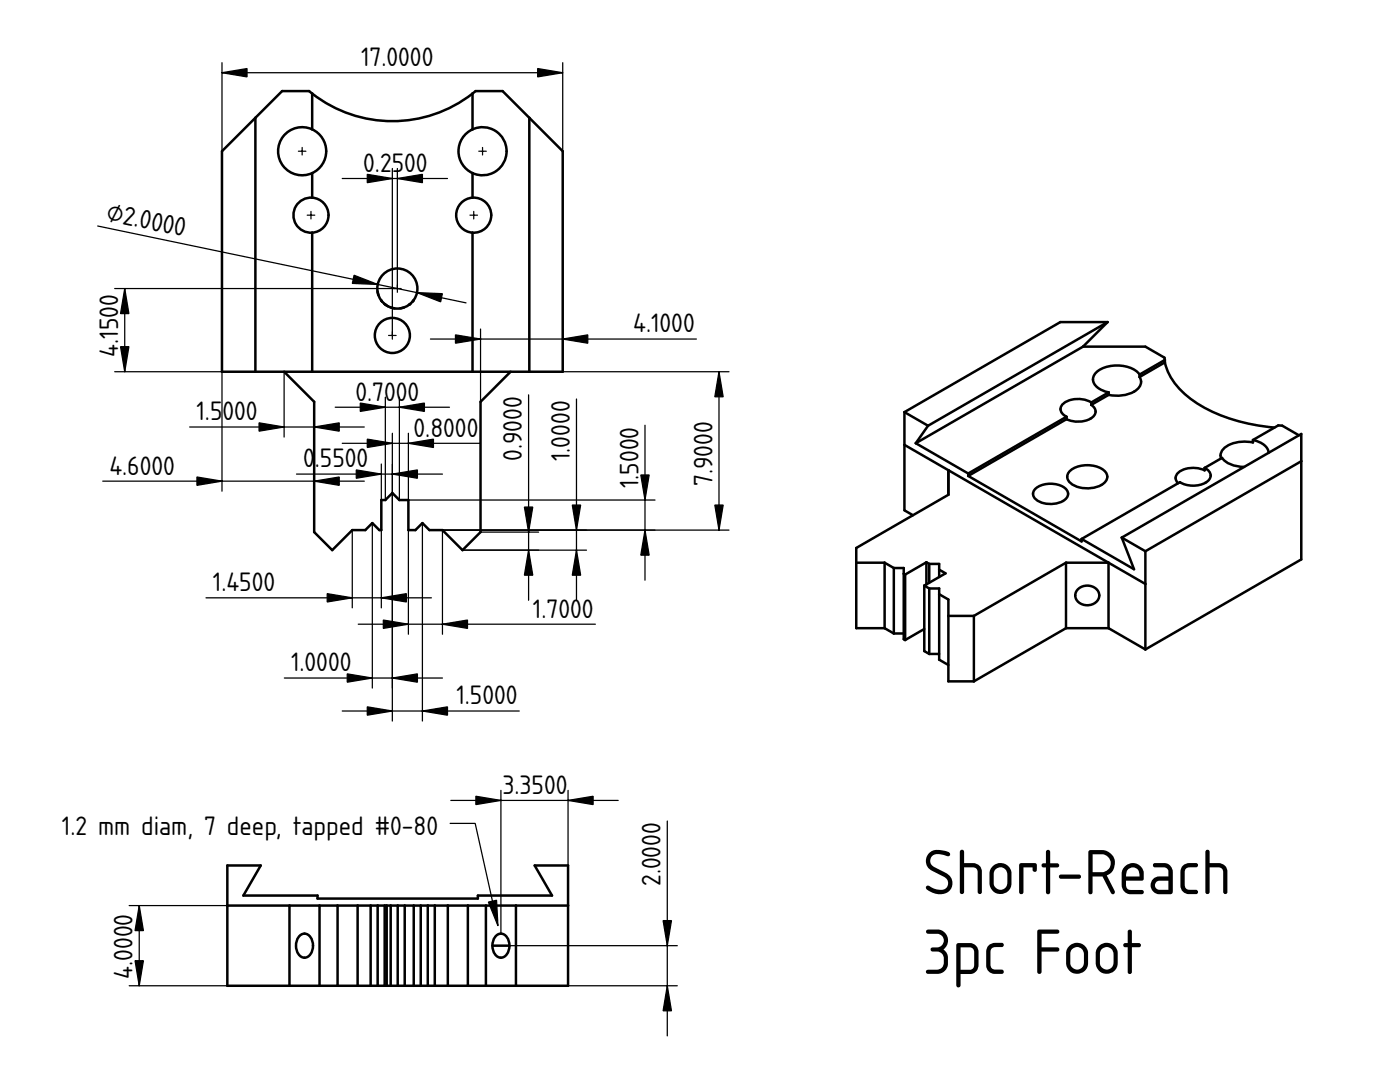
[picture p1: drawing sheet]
<svg xmlns="http://www.w3.org/2000/svg" width="279mm" height="216mm" viewBox="0 0 279 216" stroke-linecap="round" stroke-linejoin="round" font-family="sans-serif">
<path d="M78.3 64h.1" fill="none" stroke="#000" stroke-width=".2"/>
<path d="M62.3 18.7a26 26 0 0 0 32 0v7.1a4.8 4.8 0 0 0-2.8 4.4 4.8 4.8 0 0 0 2.8 4.3v4.9a3.5 3.5 0 0 0-3.3 3.5 3.5 3.5 0 0 0 3.3 3.5v27.8h-32v-27.8a3.5 3.5 0 0 0 3.3-3.5 3.5 3.5 0 0 0-3.3-3.5v-4.9a4.8 4.8 0 0 0 2.8-4.3 4.8 4.8 0 0 0-2.8-4.4z" fill-rule="evenodd" fill="#fff"/>
<path d="M78.3 64h.1" fill="none" stroke="#000" stroke-width=".2"/>
<g fill="#fff">
<path d="M56.7 74.2h45.2l-6 6v26l-3.6 3.6-4-4h-2.6l-1.4-1.4-1.4 1.4h-1.4v-6h-1.8l-1.4-1.4-1.4 1.4h-.8v6h-.4l-1.4-1.4-1.4 1.4h-2.6l-4 4-3.6-3.6v-26z" fill-rule="evenodd"/>
<path d="M51 23.5l5.3-5.3h5.4l.6 .5v7.1a4.8 4.8 0 0 0-6.8 4.4 4.8 4.8 0 0 0 6.8 4.3v4.9a3.5 3.5 0 0 0-3.7 3.5 3.5 3.5 0 0 0 3.7 3.5v27.8h-11.3z" fill-rule="evenodd"/>
<path d="M94.3 18.7l.6-.5h5.4l5.3 5.3v50.7h-11.3v-27.8a3.5 3.5 0 0 0 3.7-3.5 3.5 3.5 0 0 0-3.7-3.5v-4.9a4.8 4.8 0 0 0 6.8-4.3 4.8 4.8 0 0 0-6.8-4.4z" fill-rule="evenodd"/>
<path d="M44.3 30.2l6.7-6.7v50.7h-6.7z" fill-rule="evenodd"/>
<path d="M105.6 23.5l6.7 6.7v44h-6.7z" fill-rule="evenodd"/>
<circle cx="96.3" cy="30.2" r="4.8"/>
<circle cx="60.3" cy="30.2" r="4.8"/>
<circle cx="94.5" cy="42.9" r="3.5"/>
<circle cx="62.1" cy="42.9" r="3.5"/>
<circle cx="78.3" cy="66.9" r="3.5"/>
</g>
<path d="M78.3 64h.1" fill="none" stroke="#000" stroke-width=".2"/>
<path d="M76.5 54.7a4 4 0 0 0-.4 5.2l-.5-.8-.3-1 .3 1 .6 1-.6-1-.3-1 .5 1.4 .9 1.1-.2-.2a4 4 0 0 1-1.2-2.3 4 4 0 0 0 1.7 2.7l-.3-.2a4 4 0 0 1-1.4-2.5 4 4 0 0 0 6.3 2.7l-.7 .5-1 .2 1.3-.4 1.2-1-.3 .3a4 4 0 0 1-2.2 1.1 4 4 0 0 0 2.6-1.6l-.1 .2 .1-.2a4 4 0 0 1-2.6 1.6 4 4 0 0 0 2.5-1.4 4 4 0 0 1-2.5 1.4 4 4 0 0 0 2.5-1.4 4 4 0 0 1-2.5 1.4 4 4 0 0 0 2.5-1.4 4 4 0 0 1-2.5 1.4l1-.3 1-.6-1 .6-1 .3 1-.2 .7-.5-.7 .5-1 .2 1-.2 .7-.5-.7 .5-1 .2 1-.2 .7-.5-.2 .2a4 4 0 0 1-3.5 .3l.8 .2h-.3a4 4 0 0 1-3.1-3.4 4 4 0 0 0 2.1 3 4 4 0 0 1-2.1-3 4 4 0 0 0 1.7 2.7 4 4 0 0 1-1.7-2.7 4 4 0 0 0 1.4 2.5 4 4 0 0 1-1.4-2.5 4 4 0 0 0 1.4 2.5 4 4 0 0 1-1.4-2.5l.3 1.1 .6 .9-.6-.9-.3-1.1 .3 1 .5 .8-.5-.8-.3-1 .3 1 .4 .8-.1-.2a4 4 0 0 1 1.8-5.8 4 4 0 0 1 5.4 2.6 4 4 0 0 1-3.2 5 4 4 0 0 0 3-5.7 4 4 0 0 0-6.4-1.1z" fill-rule="evenodd" fill="#fff"/>
<path d="M78.3 64h.1" fill="none" stroke="#000" stroke-width=".2"/>
<g fill="#fff">
<path d="M79.9 61.5a4 4 0 0 0 2.7-1.6 4 4 0 0 1-2.7 1.6z" fill-rule="evenodd"/>
<path d="M79.9 61.5l.7-.2z" fill-rule="evenodd"/>
<path d="M75.3 58.1l.2 .8z" fill-rule="evenodd"/>
<path d="M79.9 61.5l1-.3 1-.6a4 4 0 0 1-2 .9z" fill-rule="evenodd"/>
<path d="M75.3 58.1l.3 1.1 .6 .9a4 4 0 0 1-.9-2z" fill-rule="evenodd"/>
</g>
<g fill="none" stroke="#000" stroke-width=".5">
<path d="M62.3 18.7l-.6-.5h-5.4l-12 12v44h68v-44l-12-12h-5.4l-.6 .5M62.3 18.7a26 26 0 0 0 32 0M62.3 18.7v7.1M94.3 18.7v7.1M51 23.5v50.7M62.3 39.4a3.5 3.5 0 0 0-3.7 3.5 3.5 3.5 0 0 0 3.7 3.5M62.3 25.8a4.8 4.8 0 0 0-6.8 4.4 4.8 4.8 0 0 0 6.8 4.3M62.3 39.4a3.5 3.5 0 0 1 3.3 3.5 3.5 3.5 0 0 1-3.3 3.5M62.3 25.8a4.8 4.8 0 0 1 2.8 4.4 4.8 4.8 0 0 1-2.8 4.3M62.3 34.5v4.9M94.3 25.8a4.8 4.8 0 0 1 6.8 4.4 4.8 4.8 0 0 1-6.8 4.3M94.3 39.4a3.5 3.5 0 0 1 3.7 3.5 3.5 3.5 0 0 1-3.7 3.5"/>
<path d="M94.3 39.4a3.5 3.5 0 0 0-3.3 3.5 3.5 3.5 0 0 0 3.3 3.5M94.3 25.8a4.8 4.8 0 0 0-2.8 4.4 4.8 4.8 0 0 0 2.8 4.3M94.3 34.5v4.9M105.6 23.5v50.7M62.3 46.4v27.8M75.3 58.1l.2 .8M76 59.9l.2 .2M82.5 59.9l-.1 .2M94.3 46.4v27.8M56.7 74.2l6 6v26l3.6 3.6 4-4h2.6l1.4-1.4 1.4 1.4h.4v-6h.8l1.4-1.4 1.4 1.4h1.8v6h1.4l1.4-1.4 1.4 1.4h2.6l4 4 3.6-3.6v-26l6-6M77 60.8l-.3-.2 .7 .5M77.9 61.3l.8 .2"/>
<path d="M80.6 61.3l-.7 .2M81.6 60.8l.3-.2z"/>
<circle cx="79.3" cy="57.6" r="4"/>
<circle cx="78.3" cy="66.9" r="3.5"/>
</g>
<g fill="#000" stroke="#080808" stroke-width=".25">
<path d="M60.3 29.4v1.5zM59.6 30.2h1.5z" fill-rule="evenodd"/>
<path d="M96.3 29.4v1.5zM95.6 30.2h1.5z" fill-rule="evenodd"/>
<path d="M62.1 42.2v1.5zM61.3 42.9h1.5z" fill-rule="evenodd"/>
<path d="M79.3 56.8v1.5zM78.6 57.6h1.5z" fill-rule="evenodd"/>
<path d="M94.5 42.2v1.5zM93.8 42.9h1.5z" fill-rule="evenodd"/>
<path d="M78.3 66.2v1.5zM77.6 66.9h1.5z" fill-rule="evenodd"/>
</g>
<path d="M78.3 64h.1" fill="none" stroke="#000" stroke-width=".2"/>
<g fill="none" stroke="#000" stroke-width=".25">
<path d="M44.3 12.5v17.7M44.3 14.5h68M112.3 12.5v17.7M68.3 35.6h21M78.3 33.6v33.3M79.3 33.6v24h-56.4M19.5 45.1l73.5 15.3M24.9 57.6v16.6M22.9 74.2h21.4v23.8M56.7 74.2v13M76.9 79.3v20.5M79.7 79.3v20.5"/>
<path d="M85.9 67.7h53.1M95.9 65.7v14.5M105.5 78.8v41M112.3 65.7v8.5h33.2M115 79.6v40.2M143.5 74.2v31.6M20.5 96h52.2M37.9 85.2h34.8M59.2 94.6h29.1M62.7 80.2v7M62.7 94v12.2M66.9 81.3h22.8"/>
<path d="M68.3 88.5h27.5M76.1 92.6v7.2M78.3 86.5v57.4M81.5 86.5v13.3h49.2M128.7 84.8v31M41.1 119.3h45M70.3 105.8v15.5M74.3 104.4v32.9M76.1 105.8v15.5M81.5 105.8v20.8M84.3 104.4v39.5M92.3 109.8h24.7"/>
<path d="M95.9 106.2h11.6M145.5 105.8h-57.2v20.8M56.7 135.3h31.6M71.5 124.6h47.3M68.3 141.9h35.3"/>
</g>
<g fill="#000" stroke="#000" stroke-width=".25">
<path d="M44.3 14.5l5-.8v1.6zM107.3 13.7l5 .8-5 .8zM73.3 34.8l5 .8-5 .9zM79.3 35.6l5-.8v1.7zM24.9 57.6l.8 5h-1.6zM70.7 54.9l4.7 1.9-5.1-.2zM83.2 58.4l5.1 .2-.4 1.6zM24.1 69.2h1.6l-.8 5zM90.9 66.8l5 .9-5 .8zM112.3 67.7l5-.9v1.7zM143.5 74.2l.8 5h-1.6zM39.3 95.2l5 .8-5 .8z"/>
<path d="M51.7 84.4l5 .8-5 .8zM62.7 96l5-.8v1.6zM62.7 85.2l5-.8v1.6zM71.1 93.8l5 .8-5 .8zM71.9 80.4l5 .9-5 .8zM73.3 87.6l5 .9-5 .8zM78.3 94.6l5-.8v1.6zM79.7 81.3l5-.9v1.7zM81.5 88.5l5-.9v1.7zM127.9 94.8h1.7l-.9 5zM65.3 118.5l5 .8-5 .8zM76.1 119.3l5-.8v1.6z"/>
<path d="M105.5 109.8l.8 5h-1.6zM104.7 101.2h1.6l-.8 5zM115 109.8l.9 5h-1.7zM114.2 100.8h1.7l-.9 5zM128.7 105.8l.9 5h-1.7zM142.7 100.8h1.6l-.8 5zM69.3 134.5l5 .8-5 .8zM78.3 135.3l5-.8v1.6zM76.5 123.7l5 .9-5 .8zM88.3 124.6l5-.9v1.7zM73.3 141l5 .9-5 .8zM84.3 141.9l5-.9v1.7z"/>
</g>
<path d="M45.4 172.7h6.6l-3.4 6h14.8v.6h32v-.6h14.8l-3.5-6h6.7v24h-68z" fill-rule="evenodd" fill="#fff"/>
<path d="M79.4 184.7h.1" fill="none" stroke="#000" stroke-width=".2"/>
<g fill="#fff">
<path d="M45.4 180.7h12.4v16h-12.4z" fill-rule="evenodd"/>
<path d="M45.4 172.7h6.6l-3.4 6h14.8v.6h32v-.6h14.8l-3.5-6h6.7v8h-68z" fill-rule="evenodd"/>
<path d="M103 180.7h10.4v16h-10.4z" fill-rule="evenodd"/>
<path d="M57.8 180.7h6v16h-6z" fill-rule="evenodd"/>
<path d="M97 180.7h6v16h-6z" fill-rule="evenodd"/>
<path d="M67.4 180.7h4v16h-4z" fill-rule="evenodd"/>
<path d="M89.4 180.7h4v16h-4z" fill-rule="evenodd"/>
<path d="M93.4 180.7h3.6v16h-3.6z" fill-rule="evenodd"/>
<path d="M63.8 180.7h3.6v16h-3.6z" fill-rule="evenodd"/>
<path d="M71.4 180.7h2.6v16h-2.6z" fill-rule="evenodd"/>
<path d="M86.8 180.7h2.6v16h-2.6z" fill-rule="evenodd"/>
<path d="M80.8 180.7h1.8v16h-1.8z" fill-rule="evenodd"/>
<path d="M85.4 180.7h1.4v16h-1.4z" fill-rule="evenodd"/>
<path d="M84 180.7h1.4v16h-1.4z" fill-rule="evenodd"/>
<path d="M79.4 180.7h1.4v16h-1.4z" fill-rule="evenodd"/>
</g>
<path d="M79.4 184.7h.1" fill="none" stroke="#000" stroke-width=".2"/>
<g fill="#fff">
<path d="M74 180.7h1.4v16h-1.4z" fill-rule="evenodd"/>
<path d="M75.4 180.7h1.4v16h-1.4z" fill-rule="evenodd"/>
<path d="M78 180.7h1.4v16h-1.4z" fill-rule="evenodd"/>
</g>
<path d="M79.4 184.7h.1" fill="none" stroke="#000" stroke-width=".2"/>
<g fill="#fff">
<path d="M82.6 180.7h1.4v16h-1.4z" fill-rule="evenodd"/>
<path d="M77.2 180.7h.8v16h-.8z" fill-rule="evenodd"/>
<path d="M99.1 186.6a1.46 1.46 0 0 1 2.3 .9 2.82 2.82 0 0 1-1 3.5 1.72 1.72 0 0 1-2.1-1.7 2.95 2.95 0 0 1 .8-2.7z" fill-rule="evenodd"/>
<path d="M59.9 186.6a1.46 1.46 0 0 1 2.3 .9 2.82 2.82 0 0 1-1 3.5 1.72 1.72 0 0 1-2.1-1.7 2.95 2.95 0 0 1 .8-2.7z" fill-rule="evenodd"/>
<path d="M76.8 180.7h.4v16h-.4z" fill-rule="evenodd"/>
<path d="M98.3 188.7h3.4a2.14 2.14 0 0 1-1.7 2.4 2.14 2.14 0 0 1-1.7-2.4z" fill-rule="evenodd"/>
<path d="M99.1 186.6a1.46 1.46 0 0 1 2.3 .9l.3 1.2h-3.4a2.7 2.7 0 0 1 .8-2.1z" fill-rule="evenodd"/>
</g>
<g fill="none" stroke="#000" stroke-width=".5">
<path d="M45.4 172.7h6.6l-3.4 6h14.8v.6h32v-.6h14.8l-3.5-6h6.7v24h-68zM45.4 180.7h68M57.8 180.7v16M59.9 186.6a1.46 1.46 0 0 1 2.3 .9 2.82 2.82 0 0 1-1 3.5 1.72 1.72 0 0 1-2.1-1.7 2.95 2.95 0 0 1 .8-2.7zM63.8 180.7v16M67.4 180.7v16M71.4 180.7v16M74 180.7v16M75.4 180.7v16M76.8 180.7v16M77.2 180.7v16M78 180.7v16"/>
<path d="M79.4 180.7v16M80.8 180.7v16M82.6 180.7v16M84 180.7v16M85.4 180.7v16M86.8 180.7v16M89.4 180.7v16M93.4 180.7v16M97 180.7v16M98.3 188.7h3.4M99.1 186.6a1.46 1.46 0 0 1 2.3 .9 2.82 2.82 0 0 1-1 3.5 1.72 1.72 0 0 1-2.1-1.7 2.95 2.95 0 0 1 .8-2.7zM103 180.7v16"/>
</g>
<path d="M79.4 184.7h.1" fill="none" stroke="#000" stroke-width=".2"/>
<path d="M90 159.7h33.4M100 157.7v28.6M113.4 157.7v23M89.8 164.3h5l4.6 20.4M133.2 163.8v42.9M25.8 180.7h19.6M25.8 196.7h19.6M27.8 180.7v16M101.7 188.7h33.5M113.4 196.7h21.8" fill="none" stroke="#000" stroke-width=".25"/>
<path d="M95 158.9l5 .8-5 .8zM113.4 159.7l5-.8v1.6zM27.8 180.7l.8 5h-1.6zM27 191.7h1.6l-.8 5zM97.5 180l1.6-.4 .3 5.1zM132.3 183.7h1.7l-.8 5zM133.2 196.7l.8 5h-1.7z" fill="#000" stroke="#000" stroke-width=".25"/>
<path d="M180.5 82.2l31.1-17.9h9.4l-4.9 4.9h12.5l3.8 2.2a8.1 8.1 0 0 0 2.3 5.4 25 25 0 0 0 13.8 7.6l5.9 .9a1.82 1.82 0 0 1 1.5-.4l3.3 2 .5-.3v25l-31.1 18-7.4-4.3h-8.5l-18.3 10.7h-5.1v-3.3l-1.9-1.1v-1.1h-1.9l-1-.6v-4.4l-3.9 2.2-.2-.2v-1.1h-2l-1.9-1.1h-5.6v-16l11.3-6.5-1.7-1z" fill-rule="evenodd" fill="#fff"/>
<path d="M215.3 100.1h.1" fill="none" stroke="#000" stroke-width=".2"/>
<path d="M193.2 95l19.6-11.4a4.7 4.7 0 0 0 5.7-.9 1.43 1.43 0 0 0-.7-1.9l3.5-2a6.8 6.8 0 0 0 5.9-1.4 1.74 1.74 0 0 0 .2-2.2l5.1-2.9a13.6 13.6 0 0 0 6.5 8.2 34.1 34.1 0 0 0 15.4 4.8l-4.3 2.5v.5a6.7 6.7 0 0 0-6 1.3 1.74 1.74 0 0 0-.4 1.9l-3.3 1.9v.5a4.9 4.9 0 0 0-5.5 .7 1.32 1.32 0 0 0 .2 1.8l-19.2 11.1v.5z" fill-rule="evenodd" fill="#fff"/>
<path d="M215.3 100.1h.1" fill="none" stroke="#000" stroke-width=".2"/>
<path d="M170.9 109.3l18.4-10.6v-4.9l31.9 18.5h-8.5l-18.3 10.6h-5.1v-3.3l-1.9-1v-1.2h-1.9l-1-.5 4.2-2.5-1.3-.7v-1.2h-1.9l-.6-.3-4.3 2.4-.2-.1v-1.2h-2l-1.9-1h-5.6z" fill-rule="evenodd" fill="#fff"/>
<path d="M215.3 100.1h.1" fill="none" stroke="#000" stroke-width=".2"/>
<g fill="#fff">
<path d="M228.6 110l31.1-18v19.6l-31.1 18z" fill-rule="evenodd"/>
<path d="M182.8 88.4l33.3-19.2h12.5l3.8 2.2 .1 .4-5.1 2.9a6.1 6.1 0 0 0-6.1-1.6 3.5 3.5 0 0 0-3.2 2.6 2.94 2.94 0 0 0 2.4 2.4l.8 .2-3.5 2a5.1 5.1 0 0 0-5.9 .5 1.51 1.51 0 0 0 .9 2.4l-19.6 11.3z" fill-rule="evenodd"/>
<path d="M194.4 122.9l18.3-10.6v13l-18.3 10.7z" fill-rule="evenodd"/>
<path d="M223.9 107.3l35.8-20.7v5.4l-31.1 18z" fill-rule="evenodd"/>
<path d="M180.5 82.2l31.1-17.9h9.4l-35.8 20.7z" fill-rule="evenodd"/>
<path d="M215.9 107.5l19.6-11.3a5.1 5.1 0 0 0 5.7-.4 1.5 1.5 0 0 0-.8-2.4l3.5-2a5.2 5.2 0 0 0 4.4 1.8l-24.4 14.1 2.4 6.3z" fill-rule="evenodd"/>
<path d="M212.7 112.3h8.5v13h-8.5z" fill-rule="evenodd"/>
<path d="M180.5 82.2l4.7 2.8-2.4 3.4 10.4 6.1v.5l22.7 13v-.5l10.4 6.1-2.4-6.3 4.7 2.7v6.5l-48.1-27.7z" fill-rule="evenodd"/>
</g>
<path d="M215.3 100.1h.1" fill="none" stroke="#000" stroke-width=".2"/>
<g fill="#fff">
<path d="M187.4 113.7l1.3 .7-1.3 .7z"/>
<path d="M221.2 112.3l7.4 4.2v13.1l-7.4-4.3z" fill-rule="evenodd"/>
<path d="M180.5 88.8l8.8 5v4.9l-7.1 4.1-1.7-1z" fill-rule="evenodd"/>
<path d="M170.9 112.3h5.6v13h-5.6z" fill-rule="evenodd"/>
<path d="M185.2 85l35.8-20.7-4.9 4.9-33.3 19.2z" fill-rule="evenodd"/>
<path d="M189.3 122.9h5.1v13.1h-5.1z" fill-rule="evenodd"/>
<path d="M180.6 114.6l4.3-2.4v4.4l-.4 .3v8.6l-3.9 2.2z" fill-rule="evenodd"/>
<path d="M218.8 74.3a6.9 6.9 0 0 1 8.3 0l.3 .4v.5a1.83 1.83 0 0 1-.6 2.6 7.1 7.1 0 0 1-5.5 1v-.5a3.5 3.5 0 0 1-3.2-2.6l.1-.5z" fill-rule="evenodd"/>
<path d="M244.1 89.6a6.7 6.7 0 0 1 6-1.3v-.5a3.5 3.5 0 0 1 3.1 2.6l-4.9 2.8a5.6 5.6 0 0 1-4.4-1.8l-.2 .1-.1-.4a1.83 1.83 0 0 1 .5-1.5z" fill-rule="evenodd"/>
<path d="M213.7 93.8a5.7 5.7 0 0 1 7 .4 1.67 1.67 0 0 1-.9 2.6 6 6 0 0 1-6.1-.4 1.56 1.56 0 0 1 0-2.6z" fill-rule="evenodd"/>
<path d="M178.4 113.3h2v13.1h-2z" fill-rule="evenodd"/>
<path d="M185.5 117.4h1.9v13.1h-1.9z" fill-rule="evenodd"/>
<path d="M212.3 80.5a5.3 5.3 0 0 1 5.5-.2v.5a1.48 1.48 0 0 1 .8 1.4 1.48 1.48 0 0 1-1 1.3 5.5 5.5 0 0 1-4.8 .1v-.4a1.51 1.51 0 0 1-1.1-1.2 1.51 1.51 0 0 1 .6-1.5z" fill-rule="evenodd"/>
<path d="M187.4 118.6l1.9 1v13.1l-1.9-1.1z" fill-rule="evenodd"/>
<path d="M176.5 112.3l1.9 1v13.1l-1.9-1.1z" fill-rule="evenodd"/>
<path d="M250.1 87.8l4.3-2.5a1.82 1.82 0 0 1 1.5-.4l3.3 2-6 3.5a2.98 2.98 0 0 0-2.4-2.4z" fill-rule="evenodd"/>
<path d="M206.5 97.7a4.9 4.9 0 0 1 6.3 0 1.62 1.62 0 0 1-1.1 2.5 5 5 0 0 1-5.3-.9 1.27 1.27 0 0 1 .1-1.6z" fill-rule="evenodd"/>
<path d="M235.2 94.3a5.2 5.2 0 0 1 5.2-.4v-.5a1.54 1.54 0 0 1 1.2 1.4 1.54 1.54 0 0 1-1 1.5 5.4 5.4 0 0 1-5.1-.1l-.4 .2-.2-.2a1.32 1.32 0 0 1 .3-1.9z" fill-rule="evenodd"/>
<path d="M215.3 117.4a2.62 2.62 0 0 1 4 .9 2.2 2.2 0 0 1-3 2.4 1.85 1.85 0 0 1-1.6-1.3 1.85 1.85 0 0 1 .6-2z" fill-rule="evenodd"/>
<path d="M184.5 116.9l1 .5v13.1l-1-.6z" fill-rule="evenodd"/>
<path d="M193.2 94.5l19.6-11.3v.4l-19.6 11.4z" fill-rule="evenodd"/>
<path d="M185.5 112.5h1.9v2.6l-1.9 1.2z" fill-rule="evenodd"/>
<path d="M180.4 114.5l.2 .1v13.1l-.2-.2z" fill-rule="evenodd"/>
<path d="M227.4 74.7l5.1-2.9v.5l-5.1 2.9z" fill-rule="evenodd"/>
<path d="M184.9 112.2l.6 .3v3.8l-.6 .3z" fill-rule="evenodd"/>
<path d="M217.8 80.3l3.5-2v.5l-3.5 2z" fill-rule="evenodd"/>
</g>
<g fill="none" stroke="#000" stroke-width=".5">
<path d="M216.1 69.2h12.5l3.8 2.2 .1 .4M216.1 69.2l-33.3 19.2M221 64.3h-9.4l-31.1 17.9M221 64.3l-4.9 4.9M221 64.3l-35.8 20.7M221.3 78.3l-3.5 2M221.3 78.8l-3.5 2M221.3 78.3v.5M227.4 74.7a6.1 6.1 0 0 0-6.1-1.6 3.5 3.5 0 0 0-3.2 2.6 2.94 2.94 0 0 0 2.4 2.4l.8 .2M227.4 75.2a1.83 1.83 0 0 1-.6 2.6 7.1 7.1 0 0 1-5.5 1M227.4 74.7v.5M232.5 72.3a13.6 13.6 0 0 0 6.5 8.2 34.1 34.1 0 0 0 15.4 4.8"/>
<path d="M232.5 71.8v.5M232.5 71.8l-5.1 2.9M232.5 72.3l-5.1 2.9M180.5 82.2v19.6l1.7 1M180.5 88.8l48.1 27.7M180.5 82.2l4.7 2.8M182.8 88.4l10.4 6.1M185.2 85l-2.4 3.4M189.3 93.8v4.9l-18.4 10.6v16h5.6M193.2 94.5v.5M193.2 95l22.7 13v-.5M206.5 97.7a4.9 4.9 0 0 1 6.3 0 1.62 1.62 0 0 1-1.1 2.5 5 5 0 0 1-5.3-.9 1.27 1.27 0 0 1 .1-1.6z"/>
<path d="M212.8 83.2l-19.6 11.3M212.8 83.6l-19.6 11.4M212.8 83.2v.4M213.7 93.8a5.7 5.7 0 0 1 7 .4 1.67 1.67 0 0 1-.9 2.6 6 6 0 0 1-6.1-.4 1.56 1.56 0 0 1 0-2.6zM217.8 80.3a5.1 5.1 0 0 0-5.9 .5 1.51 1.51 0 0 0 .9 2.4M217.8 80.8a1.48 1.48 0 0 1 .8 1.4 1.48 1.48 0 0 1-1 1.3 5.5 5.5 0 0 1-4.8 .1M217.8 80.3v.5M240.4 93.4a1.54 1.54 0 0 1 1.2 1.4 1.54 1.54 0 0 1-1 1.5 5.4 5.4 0 0 1-5.1-.1l-19.6 11.3M240.4 93.4v.5a4.9 4.9 0 0 0-5.5 .7 1.32 1.32 0 0 0 .2 1.8M248.3 93.2a5.6 5.6 0 0 1-4.4-1.8l-3.5 2M250.1 87.8a3.5 3.5 0 0 1 3.1 2.6M250.1 87.8v.5a6.7 6.7 0 0 0-6 1.3 1.74 1.74 0 0 0-.4 1.9"/>
<path d="M259.2 86.9l-3.3-2h-.8l-5 2.9M259.7 92l-31.1 18M170.9 112.3h5.6M176.5 112.3v13M176.5 112.3l1.9 1M178.4 113.3h2v14.2l.2 .2M178.4 113.3v13.1M180.4 114.5l.2 .1M180.6 114.6v13.1M184.5 116.9v13l1 .6M184.5 116.9l1 .5M184.9 112.2l-4.3 2.4"/>
<path d="M184.9 112.2v4.4M184.9 112.2l.6 .3M185.5 117.4h1.9v14.2l1.9 1.1M185.5 112.5v3.8M185.5 117.4v13.1M185.5 112.5h1.9v2.6M187.4 118.6l1.9 1v16.4h5.1M187.4 113.7l1.3 .7-4.2 2.5M212.7 112.3h8.5v13M212.7 112.3v13M212.7 112.3l-18.3 10.6M215.3 117.4a2.62 2.62 0 0 1 4 .9 2.2 2.2 0 0 1-3 2.4 1.85 1.85 0 0 1-1.6-1.3 1.85 1.85 0 0 1 .6-2z"/>
<path d="M223.9 107.3l35.8-20.7v25l-31.1 18M223.9 107.3l2.4 6.3-10.4-6.1M223.9 107.3l4.7 2.7M228.6 110v19.6M176.5 125.3l1.9 1.1M178.4 126.4h2M184.5 125.5l-3.9 2.2M185.5 130.5h1.9M189.3 122.9h5.1M194.4 122.9v13.1M212.7 125.3h8.5M212.7 125.3l-18.3 10.7"/>
<path d="M221.2 125.3l7.4 4.3"/>
</g>
<g font-size="12">
<text x="184.2" y="178.4">Short-Reach</text>
<text x="184.2" y="194.4">3pc Foot</text>
</g>
<g font-size="5">
<text x="72" y="13.2">17.0000</text>
<text x="72.5" y="34.3">0.25</text>
<text x="80.7" y="34.3">00</text>
<text x="21" y="44" transform="rotate(12 21 44)">⌀2.0000</text>
<text x="23.6" y="71.1" transform="rotate(-90 23.6 71.1)">4.1500</text>
<text x="126.4" y="66.3">4.1000</text>
<text x="39.2" y="83.9">1.5</text>
<text x="44.4" y="83.9">000</text>
<text x="70.9" y="79.9">0.7000</text>
<text x="82.5" y="87.1">0.8000</text>
<text x="21.8" y="94.7">4.6000</text>
<text x="60.5" y="93.3">0</text>
<text x="62.8" y="93.3">.</text>
<text x="63.8" y="93.3">5500</text>
<text x="104.2" y="92" transform="rotate(-90 104.2 92)">0.9000</text>
<text x="113.7" y="92" transform="rotate(-90 113.7 92)">1.0000</text>
<text x="127.4" y="97.4" transform="rotate(-90 127.4 97.4)">1.5000</text>
<text x="142.2" y="97" transform="rotate(-90 142.2 97)">7.9000</text>
<text x="42.5" y="118">1.4500</text>
<text x="106.4" y="123.2">1.7000</text>
<text x="58.1" y="134">1.0000</text>
<text x="91.1" y="140.5">1.5000</text>
<text x="100.3" y="158.4">3.3500</text>
<text x="12.4" y="166.7">1.2 mm diam, 7 deep, tapped #0-80</text>
<text x="131.8" y="176.8" transform="rotate(-90 131.8 176.8)">2.0000</text>
<text x="26.5" y="195.3" transform="rotate(-90 26.5 195.3)">4.0000</text>
</g>
</svg>
